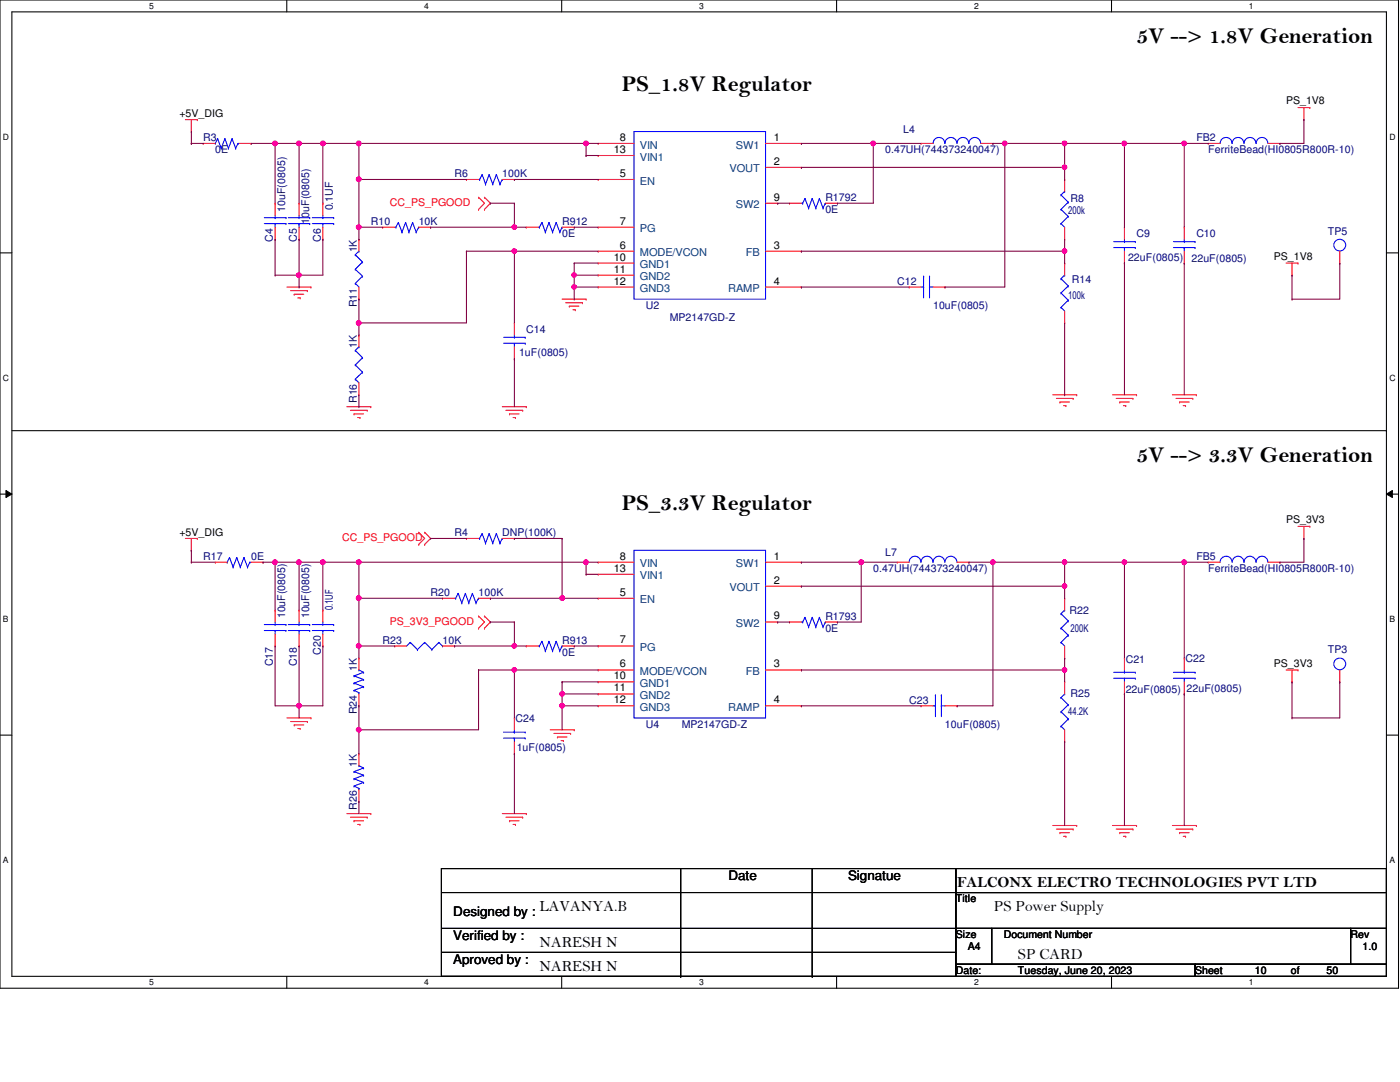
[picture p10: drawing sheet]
<svg xmlns="http://www.w3.org/2000/svg" width="279mm" height="216mm" viewBox="0 0 279 216" stroke-linecap="round" stroke-linejoin="round" font-family="sans-serif">
<path d="M0 0h279.1v197.2h-279.1zM2.4 2.4h274.3v192.4h-274.3z" fill="none" stroke="#000" stroke-width=".21"/>
<g fill="#fff">
<path d="M29.8 .3h.9v1.9h-.9z"/>
<path d="M29.8 195.1h.9v1.9h-.9z"/>
</g>
<path d="M57.2 0v2.4M57.2 194.8v2.4" fill="none" stroke="#000" stroke-width=".21"/>
<g fill="#fff">
<path d="M84.7 .3h.9v1.9h-.9z"/>
<path d="M84.7 195.1h.9v1.9h-.9z"/>
</g>
<path d="M112.1 0v2.4M112.1 194.8v2.4" fill="none" stroke="#000" stroke-width=".21"/>
<g fill="#fff">
<path d="M139.5 .3h1v1.9h-1z"/>
<path d="M139.5 195.1h1v1.9h-1z"/>
</g>
<path d="M167 0v2.4M167 194.8v2.4" fill="none" stroke="#000" stroke-width=".21"/>
<g fill="#fff">
<path d="M194.4 .3h.9v1.9h-.9z"/>
<path d="M194.4 195.1h.9v1.9h-.9z"/>
</g>
<path d="M221.8 0v2.4M221.8 194.8v2.4" fill="none" stroke="#000" stroke-width=".21"/>
<g fill="#fff">
<path d="M249.3 .3h.9v1.9h-.9z"/>
<path d="M249.3 195.1h.9v1.9h-.9z"/>
<path d="M.6 26.4h1.2v1.9h-1.2z"/>
<path d="M277.3 26.4h1.2v1.9h-1.2z"/>
<path d="M.6 74.5h1.2v1.9h-1.2z"/>
<path d="M277.3 74.5h1.2v1.9h-1.2z"/>
</g>
<path d="M0 50.5h2.4M276.7 50.5h2.4" fill="none" stroke="#000" stroke-width=".21"/>
<g fill="#fff">
<path d="M.6 122.6h1.1v1.9h-1.1z"/>
<path d="M277.3 122.6h1.1v1.9h-1.1z"/>
</g>
<path d="M0 98.6h2.4M276.7 98.6h2.4" fill="none" stroke="#000" stroke-width=".21"/>
<path d="M1.2 97.9l1.2 .7-1.2 .7zM276.7 98.6l1.2-.7v1.4z" fill="#000"/>
<path d="M1.2 97.9l1.2 .7-1.2 .7zM276.7 98.6l1.2-.7v1.4z" fill="none" stroke="#000" stroke-width=".2"/>
<g fill="#fff">
<path d="M.6 170.7h1.1v1.9h-1.1z"/>
<path d="M277.3 170.7h1.1v1.9h-1.1z"/>
</g>
<g fill="none" stroke="#000" stroke-width=".21">
<path d="M2.4 85.9h274.3M276.7 85.9h.1M0 146.7h2.4M276.7 146.7h2.4M88.1 173.3h102.7v21.5h-102.7zM88.1 178.1h102.7M135.8 173.3v21.5M162.1 173.3v21.5M190.8 173.3h85.9v4.8h-85.9zM190.8 178.1h85.9v7.2h-85.9zM190.8 178.1h.1M88.1 185.3h102.7"/>
<path d="M88.1 190h102.7M135.8 194.8h.1M162.1 194.8h.1M190.8 185.3h7.1v7.1h-7.1zM190.8 192.4h47.7v2.4h-47.7zM190.8 185.3h.1M190.8 190h.1M197.9 185.3h71.6v7.1h-71.6zM238.5 192.4h38.2v2.4h-38.2zM269.5 185.3h7.2v7.1h-7.2z"/>
</g>
<g fill="none" stroke="#f00" stroke-width=".21">
<path d="M37 23.9h2.4M38.2 26.2h.1M38.2 23.9v2.3M39.4 23.9h.1M40.6 28.6h.1M40.6 28.6h2.4M47.8 28.6h2.3M50.1 28.6h.1M93.1 35.8h.1M93.1 35.8h2.4M95.5 39.4h.1M95.5 39.4l1.2 1.2-1.2 1.2"/>
<path d="M96.7 39.4h.1M96.7 39.4l1.2 1.2-1.2 1.2M100.2 35.8h2.5M102.7 35.8h.1M119.4 28.6h.1M119.4 35.8h.1M119.4 31h.1M119.4 35.8h7.1M119.4 28.6h7.1M119.4 31h7.1M152.8 28.6h7.1M152.8 33.4h7.1"/>
<path d="M159.9 33.4h.1M159.9 28.6h.1M183.8 28.6h.1M183.8 28.6h2.4M195.7 28.6h2.5M198.2 28.6h.1M212.5 35.8h.1M212.5 35.8v2.4M241.1 28.6h.1M241.1 28.6h2.4M253.1 28.6h2.3M255.4 28.6h.1"/>
<path d="M259 21.5h2.4M260.2 23.9h.1M260.2 21.5v2.4M261.4 21.5h.1M54.9 40.6h.1M54.9 47.8h.1M54.9 40.6v2.4M54.9 45.3v2.5M57.3 57.3h4.8M58 58h3.3M58.7 58.7h.1M58.7 58.7h1.9"/>
<path d="M59.4 59.4h.5M59.7 40.6h.1M59.7 47.8h.1M59.7 40.6v2.4M59.7 45.3v2.5M59.9 59.4h.1M61.3 58h.1M62.1 57.3h.1M64.4 40.6h.1M64.4 47.8h.1M64.4 40.6v2.4M64.4 45.3v2.5"/>
<path d="M71.6 59.7h.1M71.6 47.8h.1M71.6 47.8v2.3M71.6 57.3v2.4M76.4 45.3h.1M76.4 45.3h2.4M83.6 45.3h2.3M85.9 45.3h.1M95.5 41.8h.1M96.7 41.8h.1M105 45.3h.1M105 45.3h2.4"/>
<path d="M112.2 59.7h4.8M112.2 45.3h2.4M114.6 45.3h.1M117 59.7h.1M119.4 45.3h.1M119.4 50.1h.1M119.4 52.5h.1M119.4 54.9h.1M119.4 57.3h.1M119.4 52.5h7.1M119.4 57.3h7.1M119.4 45.3h7.1"/>
<path d="M119.4 50.1h7.1M119.4 54.9h7.1M152.8 57.3h7.1M152.8 40.6h2.4M152.8 50.1h7.1M155.2 40.6h.1M157.6 40.6h.1M157.6 40.6h2.3M159.9 50.1h.1M159.9 57.3h.1M164.7 40.6h2.4M167.1 40.6h.1"/>
<path d="M181.4 57.3h.1M181.4 57.3h2.4M186.2 57.3h2.4M188.6 57.3h.1M212.5 47.8h.1M212.5 52.5h.1M212.5 45.3v2.5M212.5 52.5v2.4M224.4 45.3h.1M224.4 52.5h.1M224.4 45.3v2.5M224.4 50.1v2.4"/>
<path d="M236.3 45.3h.1M236.3 52.5h.1M236.3 45.3v2.5M236.3 50.1v2.4M256.7 52.5h2.3M257.9 54.9h.1M257.9 52.5v2.4M259 52.5h.1M267.4 52.5h.1M267.4 50.1v2.4M71.6 78.8h.1M71.6 66.8h.1"/>
<path d="M71.6 66.8v2.4M71.6 76.4v2.4M102.7 64.4h.1M102.7 71.6h.1M102.7 64.4v2.4M102.7 69.2v2.4M112.9 60.4h3.3M113.6 61.1h.1M113.6 61.1h1.9M114.3 61.8h.5M114.8 61.8h.1M116.2 60.4h.1"/>
<path d="M210.1 78.8h4.8M210.8 79.5h3.4M212.5 64.4h.1M212.5 62.1v2.3M214.2 79.5h.1M214.9 78.8h.1M222 78.8h4.8M222.8 79.5h3.3M226.1 79.5h.1M226.8 78.8h.1M234 78.8h4.8M234.7 79.5h3.3"/>
<path d="M238 79.5h.1M238.8 78.8h.1M69.2 81.2h4.8M69.9 81.9h3.4M70.7 82.6h.1M70.7 82.6h1.9M71.4 83.3h.4M71.8 83.3h.1M73.3 81.9h.1M74 81.2h.1M100.2 81.2h4.8M101 81.9h3.3"/>
<path d="M101.7 82.6h.1M101.7 82.6h1.9M102.4 83.3h.5M102.9 83.3h.1M104.3 81.9h.1M105 81.2h.1M211.5 80.2h.1M211.5 80.2h1.9M212.3 80.9h.4M212.7 80.9h.1M223.5 80.2h.1M223.5 80.2h1.9"/>
<path d="M224.2 80.9h.5M224.7 80.9h.1M235.4 80.2h.1M235.4 80.2h1.9M236.1 80.9h.5M236.6 80.9h.1M37 107.4h2.4M38.2 109.8h.1M38.2 107.4v2.4M39.4 107.4h.1M43 112.2h.1M43 112.2h2.3"/>
<path d="M50.1 112.2h2.4M52.5 112.2h.1M83.6 106.2h.1M83.6 108.6h.1M83.6 106.2l1.2 1.2-1.2 1.2M84.8 108.6h.1M84.8 106.2h.1M84.8 106.2l1.1 1.2-1.1 1.2M88.3 119.4h.1M88.3 119.4h2.4M93.1 107.4h.1M93.1 107.4h2.4"/>
<path d="M95.5 119.4h2.4M97.9 119.4h.1M100.2 107.4h2.5M102.7 107.4h.1M119.4 112.2h.1M119.4 119.4h.1M119.4 114.6h.1M119.4 112.2h7.1M119.4 119.4h7.1M119.4 114.6h7.1M152.8 112.2h7.1M152.8 117h7.1"/>
<path d="M159.9 117h.1M159.9 112.2h.1M179.1 112.2h.1M179.1 112.2h2.3M191 112.2h2.4M193.4 112.2h.1M212.5 119.4h.1M212.5 119.4v2.4M241.1 112.2h.1M241.1 112.2h2.4M253.1 112.2h2.3M255.4 112.2h.1"/>
<path d="M259 105h2.4M260.2 107.4h.1M260.2 105v2.4M261.4 105h.1M54.9 121.8h.1M54.9 128.9h.1M54.9 121.8v2.3M54.9 126.5v2.4M59.7 121.8h.1M59.7 128.9h.1M59.7 121.8v2.3M59.7 126.5v2.4"/>
<path d="M64.4 121.8h.1M64.4 128.9h.1M64.4 121.8v2.3M64.4 126.5v2.4M71.6 131.3h.1M71.6 131.3v2.4M71.6 138.5v2.3M78.8 128.9h.1M78.8 128.9h2.4M88.3 128.9h2.4M90.7 128.9h.1M95.5 122.9h.1"/>
<path d="M95.5 125.3h.1M95.5 122.9l1.2 1.2-1.2 1.2M96.7 125.3h.1M96.7 122.9h.1M96.7 122.9l1.2 1.2-1.2 1.2M105 128.9h.1M105 128.9h2.4M112.2 128.9h2.4M114.6 128.9h.1M119.4 128.9h.1M119.4 133.7h.1M119.4 136.1h.1"/>
<path d="M119.4 138.5h.1M119.4 133.7h7.1M119.4 128.9h7.1M119.4 136.1h7.1M119.4 138.5h7.1M152.8 133.7h7.1M152.8 124.1h2.4M155.2 124.1h.1M157.6 124.1h.1M157.6 124.1h2.3M159.9 133.7h.1M164.7 124.1h2.4"/>
<path d="M167.1 124.1h.1M212.5 136.1h.1M212.5 131.3h.1M212.5 128.9v2.4M212.5 136.1v2.4M224.4 131.3h.1M224.4 138.5h.1M224.4 131.3v2.4M224.4 136.1v2.4M236.3 131.3h.1M236.3 138.5h.1M236.3 131.3v2.4"/>
<path d="M236.3 136.1v2.4M256.7 133.7h2.3M257.9 136.1h.1M257.9 133.7v2.4M259 133.7h.1M267.4 136.1h.1M267.4 133.7v2.4M57.3 143.3h4.8M58 144h3.3M58.7 144.7h.1M58.7 144.7h1.9M59.4 145.4h.5"/>
<path d="M59.9 145.4h.1M61.3 144h.1M62.1 143.3h.1M71.6 140.8h.1M71.6 150.4h.1M71.6 159.9h.1M71.6 150.4v2.4M71.6 157.6v2.3M102.7 143.3h.1M102.7 150.4h.1M102.7 143.3v2.3M102.7 148v2.4"/>
<path d="M109.8 145.6h4.8M110.5 146.3h3.4M111.3 147.1h.1M111.3 147.1h1.9M112 147.8h.4M112.4 147.8h.1M113.9 146.3h.1M114.6 145.6h.1M119.4 140.8h.1M119.4 140.8h7.1M152.8 140.8h7.1M159.9 140.8h.1"/>
<path d="M183.8 140.8h.1M183.8 140.8h2.4M188.6 140.8h2.4M191 140.8h.1M212.5 148h.1M212.5 145.6v2.4M69.2 162.3h4.8M69.9 163.1h3.4M70.7 163.8h.1M70.7 163.8h1.9M71.4 164.5h.4M71.8 164.5h.1"/>
<path d="M73.3 163.1h.1M74 162.3h.1M100.2 162.3h4.8M101 163.1h3.3M101.7 163.8h.1M101.7 163.8h1.9M102.4 164.5h.5M102.9 164.5h.1M104.3 163.1h.1M105 162.3h.1M210.1 164.7h4.8M210.8 165.4h3.4"/>
<path d="M211.5 166.2h.1M211.5 166.2h1.9M212.3 166.9h.4M212.7 166.9h.1M214.2 165.4h.1M214.9 164.7h.1M222 164.7h4.8M222.8 165.4h3.3M223.5 166.2h.1M223.5 166.2h1.9M224.2 166.9h.5M224.7 166.9h.1"/>
<path d="M226.1 165.4h.1M226.8 164.7h.1M234 164.7h4.8M234.7 165.4h3.3M235.4 166.2h.1M235.4 166.2h1.9M236.1 166.9h.5M236.6 166.9h.1M238 165.4h.1M238.8 164.7h.1"/>
</g>
<g fill="none" stroke="#00f" stroke-width=".21">
<path d="M43 28.6h.1M43.4 27.7h.1M43.4 27.7l.8 1.9M43.4 27.7l-.4 .9M44.2 29.6h.1M44.9 27.7h.1M44.9 27.7l.7 1.9M44.9 27.7l-.7 1.9M45.6 29.6h.1M46.3 27.7h.1M46.3 27.7l.7 1.9M46.3 27.7l-.7 1.9"/>
<path d="M47 29.6h.1M47.5 28.6h.1M47.5 28.6l-.5 1M47.5 28.6h.3M95.5 35.8h.2M95.7 35.8h.1M96.2 34.8h.1M96.2 34.8l-.5 1M96.2 34.8l.7 1.9M96.9 36.7h.1M97.6 34.8h.1M97.6 34.8l-.7 1.9"/>
<path d="M97.6 34.8l.7 1.9M98.3 36.7h.1M99.1 34.8h.1M99.1 34.8l-.8 1.9M99.1 34.8l.7 1.9M99.8 36.7h.1M100.2 35.8h.1M100.2 35.8l-.4 .9M126.5 26.2h26.3v33.5h-26.3zM160.7 39.6h.1M160.7 39.6l-.5 1M160.7 39.6l.7 1.9"/>
<path d="M162.1 39.6h.1M162.1 39.6l-.7 1.9M162.1 39.6l.7 1.9M163.5 39.6h.1M163.5 39.6l-.7 1.9M163.5 39.6l.8 1.9M186.2 28.6a1.16 1.16 0 0 1 1.2-1.2 1.16 1.16 0 0 1 1.2 1.2M188.6 28.6a1.19 1.19 0 0 1 1.2-1.2 1.19 1.19 0 0 1 1.2 1.2 1.19 1.19 0 0 1 1.2-1.2 1.19 1.19 0 0 1 1.1 1.2M193.4 28.6a1.16 1.16 0 0 1 1.1-1.2 1.16 1.16 0 0 1 1.2 1.2M211.8 38.9h.1M211.8 38.9l1.4 1.4M212.5 38.2h.1"/>
<path d="M212.5 38.2l-.7 .7M243.5 28.6a1.19 1.19 0 0 1 1.2-1.2 1.19 1.19 0 0 1 1.2 1.2M245.9 28.6a1.16 1.16 0 0 1 1.2-1.2 1.16 1.16 0 0 1 1.1 1.2 1.21 1.21 0 0 1 1.2-1.2 1.21 1.21 0 0 1 1.3 1.2M250.7 28.6a1.16 1.16 0 0 1 1.2-1.2 1.16 1.16 0 0 1 1.1 1.2M52.7 44.6h4.4M52.7 43.4h4.4M54.9 43.4h.1M54.9 44.6h.1M54.9 43v.4M54.9 44.6v.7M57.1 44.6h.1M57.1 43.4h.1"/>
<path d="M57.5 44.6h4.3M57.5 43.4h4.3M59.7 43.4h.1M59.7 44.6h.1M59.7 43v.4M59.7 44.6v.7M61.8 44.6h.1M61.8 43.4h.1M62.3 44.6h4.3M62.3 43.4h4.3M64.4 43.4h.1M64.4 44.6h.1"/>
<path d="M64.4 43v.4M64.4 44.6v.7M66.6 44.6h.1M66.6 43.4h.1M70.9 56.6h.1M70.9 53.7h.1M70.9 50.8h.1M70.9 56.6l.7 .7M70.9 53.7l1.4 1.4M70.9 50.8l1.4 1.5M71.6 50.1h.1M71.6 50.1l-.7 .7"/>
<path d="M72.3 55.1h.1M72.3 52.3h.1M72.3 55.1l-1.4 1.5M72.3 52.3l-1.4 1.4M78.8 45.3h.2M79 45.3h.1M79.5 44.4h.1M79.5 44.4l-.5 .9M79.5 44.4l.7 1.9M80.2 46.3h.1M80.9 44.4h.1M80.9 44.4l-.7 1.9"/>
<path d="M80.9 44.4l.7 1.9M81.6 46.3h.1M82.3 44.4h.1M82.3 44.4l-.7 1.9M82.3 44.4l.8 1.9M83.1 46.3h.1M83.6 45.3h.1M83.6 45.3l-.5 1M107.4 45.3h.3M107.7 45.3h.1M108.2 44.4h.1M108.2 44.4l-.5 .9"/>
<path d="M108.2 44.4l.6 1.9M108.8 46.3h.1M109.6 44.4h.1M109.6 44.4l-.8 1.9M109.6 44.4l.7 1.9M110.3 46.3h.1M111 44.4h.1M111 44.4l-.7 1.9M111 44.4l.7 1.9M111.7 46.3h.1M112.2 45.3h.1M112.2 45.3l-.5 1"/>
<path d="M159.9 40.6h.3M160.2 40.6h.1M161.4 41.5h.1M162.8 41.5h.1M164.3 41.5h.1M164.7 40.6h.1M164.7 40.6l-.4 .9M183.8 57.3h.5M184.3 57.3h.1M184.3 55.1h.1M184.3 55.1v4.3M185.5 55.1h.1"/>
<path d="M185.5 57.3h.1M185.5 57.3h.7M185.5 55.1v4.3M211.8 44.6h.1M211.8 41.8h.1M211.8 58.5h.1M211.8 55.6h.1M211.8 44.6l.7 .7M211.8 41.8l1.4 1.4M211.8 58.5l1.4 1.4M211.8 55.6l1.4 1.5M212.5 54.9h.1"/>
<path d="M212.5 54.9l-.7 .7M213.2 43.2h.1M213.2 40.3h.1M213.2 59.9h.1M213.2 57.1h.1M213.2 43.2l-1.4 1.4M213.2 40.3l-1.4 1.5M213.2 59.9l-1.4 1.4M213.2 57.1l-1.4 1.4M222.2 49.4h4.4M222.2 48.2h4.4M224.4 48.2h.1"/>
<path d="M224.4 49.4h.1M224.4 47.8v.4M224.4 49.4v.7M226.6 49.4h.1M226.6 48.2h.1M234.2 49.4h4.3M234.2 48.2h4.3M236.3 48.2h.1M236.3 49.4h.1M236.3 47.8v.4M236.3 49.4v.7M238.5 49.4h.1"/>
<path d="M238.5 48.2h.1M70.9 75.6h.1M70.9 72.8h.1M70.9 69.9h.1M70.9 75.6l.7 .8M70.9 72.8l1.4 1.5M70.9 69.9l1.4 1.5M71.6 69.2h.1M71.6 69.2l-.7 .7M72.3 74.3h.1M72.3 71.4h.1M72.3 74.3l-1.4 1.3"/>
<path d="M72.3 71.4l-1.4 1.4M100.5 68.5h4.3M100.5 67.3h4.3M102.7 67.3h.1M102.7 68.5h.1M102.7 66.8v.5M102.7 68.5v.7M104.8 68.5h.1M104.8 67.3h.1M211.8 61.3h.1M211.8 61.3l.7 .8M45.3 112.2h.1"/>
<path d="M45.8 111.3h.1M45.8 111.3l.7 1.9M45.8 111.3l-.5 .9M46.5 113.2h.1M47.2 111.3h.1M47.2 111.3l.8 1.9M47.2 111.3l-.7 1.9M48 113.2h.1M48.7 111.3h.1M48.7 111.3l.7 1.9M48.7 111.3l-.7 1.9M49.4 113.2h.1"/>
<path d="M49.9 112.2h.1M49.9 112.2l-.5 1M49.9 112.2h.2M90.7 119.4h.2M90.9 119.4h.1M91.4 118.4h.1M91.4 118.4l-.5 1M91.4 118.4l.8 1.9M92.9 118.4h.1M92.9 118.4l-.7 1.9M92.9 118.4l.7 1.9M94.3 118.4h.1"/>
<path d="M94.3 118.4l-.7 1.9M94.3 118.4l.7 1.9M95.5 119.4h.1M95.5 107.4h.2M95.5 119.4l-.5 .9M95.7 107.4h.1M96.2 106.5h.1M96.2 106.5l-.5 .9M96.2 106.5l.7 1.9M96.9 108.4h.1M97.6 106.5h.1M97.6 106.5l-.7 1.9"/>
<path d="M97.6 106.5l.7 1.9M98.3 108.4h.1M99.1 106.5h.1M99.1 106.5l-.8 1.9M99.1 106.5l.7 1.9M99.8 108.4h.1M100.2 107.4h.1M100.2 107.4l-.4 1M126.5 109.8h26.3v33.5h-26.3zM181.4 112.2a1.16 1.16 0 0 1 1.2-1.2 1.16 1.16 0 0 1 1.2 1.2M183.8 112.2a1.19 1.19 0 0 1 1.2-1.2 1.19 1.19 0 0 1 1.2 1.2 1.19 1.19 0 0 1 1.2-1.2 1.19 1.19 0 0 1 1.2 1.2M188.6 112.2a1.19 1.19 0 0 1 1.2-1.2 1.19 1.19 0 0 1 1.2 1.2"/>
<path d="M243.5 112.2a1.19 1.19 0 0 1 1.2-1.2 1.19 1.19 0 0 1 1.2 1.2M245.9 112.2a1.16 1.16 0 0 1 1.2-1.2 1.16 1.16 0 0 1 1.1 1.2 1.21 1.21 0 0 1 1.2-1.2 1.21 1.21 0 0 1 1.3 1.2M250.7 112.2a1.16 1.16 0 0 1 1.2-1.2 1.16 1.16 0 0 1 1.1 1.2M52.7 125.8h4.4M52.7 124.6h4.4M54.9 124.6h.1M54.9 125.8h.1M54.9 124.1v.5M54.9 125.8v.7M57.1 125.8h.1M57.1 124.6h.1M57.5 125.8h4.3"/>
<path d="M57.5 124.6h4.3M59.7 124.6h.1M59.7 125.8h.1M59.7 124.1v.5M59.7 125.8v.7M61.8 125.8h.1M61.8 124.6h.1M62.3 125.8h4.3M62.3 124.6h4.3M64.4 124.6h.1M64.4 125.8h.1M64.4 124.1v.5"/>
<path d="M64.4 125.8v.7M66.6 125.8h.1M66.6 124.6h.1M70.7 137.8h.1M70.7 136.3h.1M70.7 134.9h.1M70.7 137.8l.9 .4M70.7 136.3l1.9 .7M70.7 134.9l1.9 .7M71.6 133.7h.1M71.6 138.2h.1M71.6 133.7l1 .5"/>
<path d="M71.6 138.2v.3M72.6 137h.1M72.6 135.6h.1M72.6 134.2h.1M72.6 137l-1.9 .8M72.6 135.6l-1.9 .7M72.6 134.2l-1.9 .7M81.9 128.2h.1M81.9 128.2l-.7 .7M81.9 128.2l1.4 1.4M83.3 129.6h.1M84.8 128.2h.1"/>
<path d="M84.8 128.2l-1.5 1.4M84.8 128.2l1.4 1.4M86.2 129.6h.1M87.6 128.2h.1M87.6 128.2l-1.4 1.4M87.6 128.2l.7 .7M88.3 128.9h.1M92.2 120.3h.1M93.6 120.3h.1M95 120.3h.1M107.4 128.9h.3M107.7 128.9h.1"/>
<path d="M108.2 128h.1M108.2 128l-.5 .9M108.2 128l.6 1.9M108.8 129.9h.1M109.6 128h.1M109.6 128l-.8 1.9M109.6 128l.7 1.9M110.3 129.9h.1M111 128h.1M111 128l-.7 1.9M111 128l.7 1.9M111.7 129.9h.1"/>
<path d="M112.2 128.9h.1M112.2 128.9l-.5 1M159.9 124.1h.3M160.2 124.1h.1M160.7 123.2h.1M160.7 123.2l-.5 .9M160.7 123.2l.7 1.9M161.4 125.1h.1M162.1 123.2h.1M162.1 123.2l-.7 1.9M162.1 123.2l.7 1.9M162.8 125.1h.1"/>
<path d="M163.5 123.2h.1M163.5 123.2l-.7 1.9M163.5 123.2l.8 1.9M164.3 125.1h.1M164.7 124.1h.1M164.7 124.1l-.4 1M186.7 138.7h.1M186.7 138.7v4.3M187.9 138.7h.1M187.9 138.7v4.3M211.8 139.2h.1M211.8 128.2h.1"/>
<path d="M211.8 125.3h.1M211.8 122.5h.1M211.8 139.2l1.4 1.4M211.8 128.2l.7 .7M211.8 125.3l1.4 1.4M211.8 122.5l1.4 1.4M212.5 138.5h.1M212.5 121.8h.1M212.5 138.5l-.7 .7M212.5 121.8l-.7 .7M213.2 126.7h.1M213.2 123.9h.1"/>
<path d="M213.2 126.7l-1.4 1.5M213.2 123.9l-1.4 1.4M222.2 135.3h4.4M222.2 134.2h4.4M224.4 134.2h.1M224.4 135.3h.1M224.4 133.7v.5M224.4 135.3v.8M226.6 135.3h.1M226.6 134.2h.1M234.2 135.3h4.3M234.2 134.2h4.3"/>
<path d="M236.3 134.2h.1M236.3 135.3h.1M236.3 133.7v.5M236.3 135.3v.8M238.5 135.3h.1M238.5 134.2h.1M70.7 156.8h.1M70.7 155.4h.1M70.7 154h.1M70.7 156.8l.9 .5M70.7 155.4l1.9 .7M70.7 154l1.9 .7"/>
<path d="M71.6 152.8h.1M71.6 157.3h.1M71.6 157.3v.3M71.6 152.8l1 .4M72.6 156.1h.1M72.6 154.7h.1M72.6 153.2h.1M72.6 156.1l-1.9 .7M72.6 154.7l-1.9 .7M72.6 153.2l-1.9 .8M100.5 147.3h4.3M100.5 146.1h4.3"/>
<path d="M102.7 146.1h.1M102.7 147.3h.1M102.7 145.6v.5M102.7 147.3v.7M104.8 147.3h.1M104.8 146.1h.1M186.2 140.8h.5M186.7 140.8h.1M187.9 140.8h.1M187.9 140.8h.7M211.8 144.9h.1M211.8 142h.1"/>
<path d="M211.8 144.9l.7 .7M211.8 142l1.4 1.5M213.2 143.5h.1M213.2 140.6h.1M213.2 143.5l-1.4 1.4M213.2 140.6l-1.4 1.4"/>
<circle cx="267.4" cy="48.9" r="1.18"/>
<circle cx="267.4" cy="132.5" r="1.18"/>
</g>
<g fill="none" stroke="#800040" stroke-width=".21">
<path d="M38.2 109.8h.1M38.2 109.8v2.4M54.9 112.2h.1M54.9 112.2h4.8M54.9 112.2v9.6M159.9 112.2h.1M159.9 112.2h12M193.4 112.2h.1M193.4 112.2h19.1M198.2 112.2h.1M236.3 112.2h.1M236.3 112.2h4.8"/>
<path d="M255.4 112.2h.1M260.2 107.4h.1M260.2 107.4v4.8h-4.8M257.9 136.1h.1M257.9 136.1v7.2M257.9 143.3h.1M257.9 143.3h9.5"/>
</g>
<circle cx="212.4" cy="112.2" r=".46" fill="#f0f"/>
<circle cx="212.4" cy="112.2" r=".46" fill="none" stroke="#f0f" stroke-width=".21"/>
<circle cx="198.1" cy="112.2" r=".46" fill="#f0f"/>
<circle cx="198.1" cy="112.2" r=".46" fill="none" stroke="#f0f" stroke-width=".21"/>
<path d="M224.4 112.2h.1M224.4 112.2h11.9M224.4 112.2v19.1" fill="none" stroke="#800040" stroke-width=".21"/>
<circle cx="224.4" cy="112.2" r=".46" fill="#f0f"/>
<circle cx="224.4" cy="112.2" r=".46" fill="none" stroke="#f0f" stroke-width=".21"/>
<path d="M236.3 112.2h.1M236.3 112.2v19.1" fill="none" stroke="#800040" stroke-width=".21"/>
<circle cx="236.3" cy="112.2" r=".46" fill="#f0f"/>
<circle cx="236.3" cy="112.2" r=".46" fill="none" stroke="#f0f" stroke-width=".21"/>
<path d="M54.9 128.9h.1M54.9 128.9v11.9M64.4 128.9h.1M64.4 128.9v11.9M212.5 131.3h.1M212.5 131.3v2.4M224.4 138.5h.1M224.4 138.5v26.2M236.3 138.5h.1M236.3 138.5v26.2M59.7 140.8h.1M59.7 140.8v2.5" fill="none" stroke="#800040" stroke-width=".21"/>
<circle cx="59.7" cy="140.8" r=".46" fill="#f0f"/>
<circle cx="59.7" cy="140.8" r=".46" fill="none" stroke="#f0f" stroke-width=".21"/>
<path d="M97.9 119.4h.1M97.9 119.4h14.3M117 112.2h.1M117 112.2h2.4M212.5 148h.1M212.5 148v16.7" fill="none" stroke="#800040" stroke-width=".21"/>
<circle cx="112.2" cy="119.3" r=".47" fill="#f0f"/>
<circle cx="112.2" cy="119.3" r=".47" fill="none" stroke="#f0f" stroke-width=".21"/>
<path d="M71.6 128.9h.1M71.6 128.9h7.2" fill="none" stroke="#800040" stroke-width=".21"/>
<circle cx="71.6" cy="128.9" r=".46" fill="#f0f"/>
<circle cx="71.6" cy="128.9" r=".46" fill="none" stroke="#f0f" stroke-width=".21"/>
<path d="M71.6 119.4h.1M71.6 119.4v9.5M71.6 119.4h16.7" fill="none" stroke="#800040" stroke-width=".21"/>
<circle cx="71.6" cy="119.3" r=".47" fill="#f0f"/>
<circle cx="71.6" cy="119.3" r=".47" fill="none" stroke="#f0f" stroke-width=".21"/>
<path d="M59.7 112.2h.1M59.7 112.2h11.9M64.4 112.2h.1M64.4 112.2v9.6M90.7 128.9h.1M90.7 128.9h12" fill="none" stroke="#800040" stroke-width=".21"/>
<circle cx="64.4" cy="112.2" r=".47" fill="#f0f"/>
<circle cx="64.4" cy="112.2" r=".47" fill="none" stroke="#f0f" stroke-width=".21"/>
<circle cx="59.6" cy="112.2" r=".47" fill="#f0f"/>
<circle cx="59.6" cy="112.2" r=".47" fill="none" stroke="#f0f" stroke-width=".21"/>
<path d="M59.7 112.2h.1M59.7 112.2v9.6M71.6 112.2h.1M71.6 112.2v7.2M71.6 112.2h45.4" fill="none" stroke="#800040" stroke-width=".21"/>
<circle cx="116.9" cy="112.2" r=".46" fill="#f0f"/>
<circle cx="116.9" cy="112.2" r=".46" fill="none" stroke="#f0f" stroke-width=".21"/>
<circle cx="71.6" cy="112.2" r=".47" fill="#f0f"/>
<circle cx="71.6" cy="112.2" r=".47" fill="none" stroke="#f0f" stroke-width=".21"/>
<path d="M159.9 117h.1M159.9 117h52.6M198.2 112.2h.1M198.2 112.2v28.6h-7.2M71.6 140.8h.1M71.6 159.9h.1M71.6 140.8v4.8M71.6 159.9v2.4M159.9 140.8h.1M159.9 140.8h23.9M191 140.8h.1" fill="none" stroke="#800040" stroke-width=".21"/>
<circle cx="212.4" cy="116.9" r=".45" fill="#f0f"/>
<circle cx="212.4" cy="116.9" r=".45" fill="none" stroke="#f0f" stroke-width=".21"/>
<path d="M159.9 133.7h.1M159.9 133.7h52.6" fill="none" stroke="#800040" stroke-width=".21"/>
<circle cx="212.4" cy="133.7" r=".45" fill="#f0f"/>
<circle cx="212.4" cy="133.7" r=".45" fill="none" stroke="#f0f" stroke-width=".21"/>
<path d="M112.2 136.1h.1M112.2 138.5h.1M112.2 136.1v4.7M112.2 136.1h7.2M112.2 138.5h7.2" fill="none" stroke="#800040" stroke-width=".21"/>
<circle cx="112.2" cy="138.4" r=".46" fill="#f0f"/>
<circle cx="112.2" cy="138.4" r=".46" fill="none" stroke="#f0f" stroke-width=".21"/>
<path d="M112.2 140.8h.1M112.2 140.8v4.8M112.2 140.8h7.2" fill="none" stroke="#800040" stroke-width=".21"/>
<circle cx="112.2" cy="140.8" r=".46" fill="#f0f"/>
<circle cx="112.2" cy="140.8" r=".46" fill="none" stroke="#f0f" stroke-width=".21"/>
<path d="M212.5 117h.1M212.5 117v2.4M59.7 128.9h.1M59.7 128.9v11.9M71.6 128.9h.1M71.6 128.9v2.4M95.5 133.7h.1M95.5 133.7h7.2M95.5 133.7v11.9h-23.9M59.7 140.8h.1M59.7 140.8h4.7M71.6 145.6h.1" fill="none" stroke="#800040" stroke-width=".21"/>
<circle cx="71.6" cy="145.6" r=".46" fill="#f0f"/>
<circle cx="71.6" cy="145.6" r=".46" fill="none" stroke="#f0f" stroke-width=".21"/>
<path d="M102.7 133.7h.1M102.7 133.7v9.6M102.7 133.7h16.7M71.6 145.6h.1M71.6 145.6v4.8" fill="none" stroke="#800040" stroke-width=".21"/>
<circle cx="102.6" cy="133.7" r=".45" fill="#f0f"/>
<circle cx="102.6" cy="133.7" r=".45" fill="none" stroke="#f0f" stroke-width=".21"/>
<g fill="none" stroke="#800040" stroke-width=".21">
<path d="M38.2 112.2h.1M38.2 112.2h4.8M117 114.6h.1M117 112.2h.1M117 114.6h2.4M117 112.2v2.4M212.5 112.2h.1M212.5 112.2h11.9M212.5 112.2v4.8M97.9 124.1h.1M97.9 124.1h4.8M102.7 124.1h.1"/>
<path d="M102.7 124.1v4.8M114.6 128.9h.1M114.6 128.9h4.8M212.5 133.7h.1M212.5 133.7v2.4"/>
</g>
<circle cx="102.6" cy="128.9" r=".45" fill="#f0f"/>
<circle cx="102.6" cy="128.9" r=".45" fill="none" stroke="#f0f" stroke-width=".21"/>
<path d="M52.5 112.2h.1M52.5 112.2h2.4M102.7 128.9h.1M102.7 128.9h2.3M267.4 136.1h.1M267.4 136.1v7.2" fill="none" stroke="#800040" stroke-width=".21"/>
<circle cx="54.9" cy="112.2" r=".46" fill="#f0f"/>
<circle cx="54.9" cy="112.2" r=".46" fill="none" stroke="#f0f" stroke-width=".21"/>
<path d="M38.2 28.6h.1M38.2 26.2v2.4M38.2 28.6h2.4M50.1 28.6h.1M50.1 28.6h4.8M260.2 23.9h.1M260.2 23.9v4.7M102.7 150.4h.1M102.7 150.4v11.9" fill="none" stroke="#800040" stroke-width=".21"/>
<circle cx="54.9" cy="28.6" r=".46" fill="#f0f"/>
<circle cx="54.9" cy="28.6" r=".46" fill="none" stroke="#f0f" stroke-width=".21"/>
<path d="M54.9 28.6h.1M54.9 28.6v12M54.9 28.6h9.5M59.7 28.6h.1M59.7 28.6v12" fill="none" stroke="#800040" stroke-width=".21"/>
<circle cx="64.4" cy="28.6" r=".47" fill="#f0f"/>
<circle cx="64.4" cy="28.6" r=".47" fill="none" stroke="#f0f" stroke-width=".21"/>
<circle cx="59.6" cy="28.6" r=".47" fill="#f0f"/>
<circle cx="59.6" cy="28.6" r=".47" fill="none" stroke="#f0f" stroke-width=".21"/>
<path d="M64.4 28.6h.1M64.4 28.6h52.6M64.4 28.6v12M71.6 28.6h.1M71.6 28.6v7.2" fill="none" stroke="#800040" stroke-width=".21"/>
<circle cx="116.9" cy="28.6" r=".46" fill="#f0f"/>
<circle cx="116.9" cy="28.6" r=".46" fill="none" stroke="#f0f" stroke-width=".21"/>
<circle cx="71.6" cy="28.6" r=".47" fill="#f0f"/>
<circle cx="71.6" cy="28.6" r=".47" fill="none" stroke="#f0f" stroke-width=".21"/>
<path d="M117 31h.1M117 28.6h.1M117 28.6v2.4M117 28.6h2.4M159.9 28.6h.1M159.9 28.6h14.4M198.2 28.6h.1M198.2 28.6h14.3M200.5 28.6h.1" fill="none" stroke="#800040" stroke-width=".21"/>
<circle cx="212.4" cy="28.6" r=".46" fill="#f0f"/>
<circle cx="212.4" cy="28.6" r=".46" fill="none" stroke="#f0f" stroke-width=".21"/>
<circle cx="200.5" cy="28.6" r=".46" fill="#f0f"/>
<circle cx="200.5" cy="28.6" r=".46" fill="none" stroke="#f0f" stroke-width=".21"/>
<path d="M200.5 28.6h.1M200.5 28.6v28.7M212.5 28.6h.1M212.5 28.6v4.8M212.5 28.6h11.9M224.4 28.6h.1M224.4 28.6v16.7" fill="none" stroke="#800040" stroke-width=".21"/>
<circle cx="224.4" cy="28.6" r=".46" fill="#f0f"/>
<circle cx="224.4" cy="28.6" r=".46" fill="none" stroke="#f0f" stroke-width=".21"/>
<path d="M224.4 28.6h.1M224.4 28.6h16.7M236.3 28.6h.1" fill="none" stroke="#800040" stroke-width=".21"/>
<circle cx="236.3" cy="28.6" r=".46" fill="#f0f"/>
<circle cx="236.3" cy="28.6" r=".46" fill="none" stroke="#f0f" stroke-width=".21"/>
<path d="M117 31h.1M117 31h2.4M159.9 33.4h.1M159.9 33.4h52.6M236.3 28.6h.1M236.3 28.6v16.7M255.4 28.6h.1M255.4 28.6h4.8" fill="none" stroke="#800040" stroke-width=".21"/>
<circle cx="212.4" cy="33.4" r=".45" fill="#f0f"/>
<circle cx="212.4" cy="33.4" r=".45" fill="none" stroke="#f0f" stroke-width=".21"/>
<path d="M71.6 35.8h.1M71.6 35.8h21.5M212.5 35.8h.1M212.5 33.4v2.4" fill="none" stroke="#800040" stroke-width=".21"/>
<circle cx="71.6" cy="35.8" r=".47" fill="#f0f"/>
<circle cx="71.6" cy="35.8" r=".47" fill="none" stroke="#f0f" stroke-width=".21"/>
<path d="M71.6 35.8h.1M71.6 35.8v12M102.7 35.8h.1M102.7 35.8h16.7M71.6 47.8h.1M71.6 45.3h.1M71.6 45.3h4.8M97.9 40.6h.1M97.9 40.6h4.8M102.7 40.6h.1M102.7 40.6v4.7" fill="none" stroke="#800040" stroke-width=".21"/>
<circle cx="71.6" cy="45.3" r=".46" fill="#f0f"/>
<circle cx="71.6" cy="45.3" r=".46" fill="none" stroke="#f0f" stroke-width=".21"/>
<path d="M85.9 45.3h.1M85.9 45.3h19.1M102.7 45.3h.1" fill="none" stroke="#800040" stroke-width=".21"/>
<circle cx="102.6" cy="45.3" r=".45" fill="#f0f"/>
<circle cx="102.6" cy="45.3" r=".45" fill="none" stroke="#f0f" stroke-width=".21"/>
<g fill="none" stroke="#800040" stroke-width=".21">
<path d="M93.1 50.1h.1M93.1 50.1h9.6M93.1 50.1v14.3M102.7 50.1h.1M102.7 50.1v14.3M114.6 45.3h.1M114.6 45.3h4.8M212.5 50.1h.1M212.5 47.8v2.3M224.4 52.5h.1M224.4 52.5v26.3M236.3 52.5h.1"/>
<path d="M236.3 52.5v26.3"/>
</g>
<circle cx="102.6" cy="50.1" r=".45" fill="#f0f"/>
<circle cx="102.6" cy="50.1" r=".45" fill="none" stroke="#f0f" stroke-width=".21"/>
<path d="M102.7 50.1h.1M102.7 50.1h16.7M159.9 50.1h.1M159.9 50.1h52.6" fill="none" stroke="#800040" stroke-width=".21"/>
<circle cx="212.4" cy="50.1" r=".45" fill="#f0f"/>
<circle cx="212.4" cy="50.1" r=".45" fill="none" stroke="#f0f" stroke-width=".21"/>
<path d="M54.9 47.8h.1M54.9 47.8v7.1M59.7 47.8h.1M59.7 47.8v7.1M212.5 52.5h.1M212.5 50.1v2.4" fill="none" stroke="#800040" stroke-width=".21"/>
<circle cx="59.7" cy="54.9" r=".46" fill="#f0f"/>
<circle cx="59.7" cy="54.9" r=".46" fill="none" stroke="#f0f" stroke-width=".21"/>
<path d="M64.4 47.8h.1M64.4 47.8v7.1M114.6 54.9h.1M114.6 52.5h.1M114.6 57.3h.1M114.6 52.5v4.8M114.6 52.5h4.8M267.4 52.5h.1M267.4 52.5v7.2" fill="none" stroke="#800040" stroke-width=".21"/>
<circle cx="114.6" cy="54.9" r=".45" fill="#f0f"/>
<circle cx="114.6" cy="54.9" r=".45" fill="none" stroke="#f0f" stroke-width=".21"/>
<path d="M114.6 54.9h.1M114.6 57.3h.1M114.6 54.9h4.8M114.6 57.3h4.8M257.9 54.9h.1M257.9 54.9v4.8" fill="none" stroke="#800040" stroke-width=".21"/>
<circle cx="114.6" cy="57.3" r=".45" fill="#f0f"/>
<circle cx="114.6" cy="57.3" r=".45" fill="none" stroke="#f0f" stroke-width=".21"/>
<g fill="none" stroke="#800040" stroke-width=".21">
<path d="M54.9 54.9h.1M54.9 54.9h9.5M59.7 57.3h.1M59.7 54.9h.1M59.7 54.9v2.4M71.6 59.7h.1M71.6 59.7v4.7M114.6 59.7h.1M114.6 57.3v2.4M159.9 57.3h.1M159.9 57.3h21.5M188.6 57.3h.1"/>
<path d="M188.6 57.3h11.9M257.9 59.7h.1M257.9 59.7h9.5M71.6 64.4h.1M71.6 64.4h21.5"/>
</g>
<circle cx="71.6" cy="64.4" r=".47" fill="#f0f"/>
<circle cx="71.6" cy="64.4" r=".47" fill="none" stroke="#f0f" stroke-width=".21"/>
<g fill="none" stroke="#800040" stroke-width=".21">
<path d="M174.3 28.6h.1M174.3 28.6v12h-7.2M174.3 28.6h9.5M167.1 40.6h.1M71.6 66.8h.1M71.6 64.4v2.4M71.6 78.8v2.4M102.7 71.6h.1M102.7 71.6v9.6M212.5 78.8h.1M212.5 64.4v14.4M71.6 81.2h.1"/>
<path d="M85.9 107.4h.1M85.9 107.4h7.2M102.7 107.4h.1M102.7 107.4h9.5M112.2 107.4h.1M112.2 119.4h.1M112.2 107.4v12M112.2 119.4h7.2"/>
</g>
<circle cx="174.2" cy="28.6" r=".46" fill="#f0f"/>
<circle cx="174.2" cy="28.6" r=".46" fill="none" stroke="#f0f" stroke-width=".21"/>
<path d="M171.9 112.2h.1M171.9 112.2v11.9h-4.8M171.9 112.2h7.2M155.2 124.1h.1M155.2 124.1h2.4M167.1 124.1h.1" fill="none" stroke="#800040" stroke-width=".21"/>
<circle cx="171.9" cy="112.2" r=".47" fill="#f0f"/>
<circle cx="171.9" cy="112.2" r=".47" fill="none" stroke="#f0f" stroke-width=".21"/>
<path d="M155.2 40.6h.1M155.2 40.6h2.4M54.9 140.8h4.8M59.7 140.8h.1" fill="none" stroke="#800040" stroke-width=".21"/>
<circle cx="212.4" cy="112.2" r=".46" fill="#f0f"/>
<circle cx="212.4" cy="112.2" r=".46" fill="none" stroke="#f0f" stroke-width=".21"/>
<circle cx="198.1" cy="112.2" r=".46" fill="#f0f"/>
<circle cx="198.1" cy="112.2" r=".46" fill="none" stroke="#f0f" stroke-width=".21"/>
<circle cx="224.4" cy="112.2" r=".46" fill="#f0f"/>
<circle cx="224.4" cy="112.2" r=".46" fill="none" stroke="#f0f" stroke-width=".21"/>
<circle cx="236.3" cy="112.2" r=".46" fill="#f0f"/>
<circle cx="236.3" cy="112.2" r=".46" fill="none" stroke="#f0f" stroke-width=".21"/>
<circle cx="59.7" cy="140.8" r=".46" fill="#f0f"/>
<circle cx="59.7" cy="140.8" r=".46" fill="none" stroke="#f0f" stroke-width=".21"/>
<circle cx="112.2" cy="119.3" r=".47" fill="#f0f"/>
<circle cx="112.2" cy="119.3" r=".47" fill="none" stroke="#f0f" stroke-width=".21"/>
<circle cx="71.6" cy="128.9" r=".46" fill="#f0f"/>
<circle cx="71.6" cy="128.9" r=".46" fill="none" stroke="#f0f" stroke-width=".21"/>
<circle cx="71.6" cy="119.3" r=".47" fill="#f0f"/>
<circle cx="71.6" cy="119.3" r=".47" fill="none" stroke="#f0f" stroke-width=".21"/>
<circle cx="64.4" cy="112.2" r=".47" fill="#f0f"/>
<circle cx="64.4" cy="112.2" r=".47" fill="none" stroke="#f0f" stroke-width=".21"/>
<circle cx="59.6" cy="112.2" r=".47" fill="#f0f"/>
<circle cx="59.6" cy="112.2" r=".47" fill="none" stroke="#f0f" stroke-width=".21"/>
<circle cx="116.9" cy="112.2" r=".46" fill="#f0f"/>
<circle cx="116.9" cy="112.2" r=".46" fill="none" stroke="#f0f" stroke-width=".21"/>
<circle cx="71.6" cy="112.2" r=".47" fill="#f0f"/>
<circle cx="71.6" cy="112.2" r=".47" fill="none" stroke="#f0f" stroke-width=".21"/>
<circle cx="212.4" cy="116.9" r=".45" fill="#f0f"/>
<circle cx="212.4" cy="116.9" r=".45" fill="none" stroke="#f0f" stroke-width=".21"/>
<circle cx="212.4" cy="133.7" r=".45" fill="#f0f"/>
<circle cx="212.4" cy="133.7" r=".45" fill="none" stroke="#f0f" stroke-width=".21"/>
<circle cx="112.2" cy="138.4" r=".46" fill="#f0f"/>
<circle cx="112.2" cy="138.4" r=".46" fill="none" stroke="#f0f" stroke-width=".21"/>
<circle cx="112.2" cy="140.8" r=".46" fill="#f0f"/>
<circle cx="112.2" cy="140.8" r=".46" fill="none" stroke="#f0f" stroke-width=".21"/>
<circle cx="71.6" cy="145.6" r=".46" fill="#f0f"/>
<circle cx="71.6" cy="145.6" r=".46" fill="none" stroke="#f0f" stroke-width=".21"/>
<circle cx="102.6" cy="133.7" r=".45" fill="#f0f"/>
<circle cx="102.6" cy="133.7" r=".45" fill="none" stroke="#f0f" stroke-width=".21"/>
<circle cx="102.6" cy="128.9" r=".45" fill="#f0f"/>
<circle cx="102.6" cy="128.9" r=".45" fill="none" stroke="#f0f" stroke-width=".21"/>
<circle cx="54.9" cy="112.2" r=".46" fill="#f0f"/>
<circle cx="54.9" cy="112.2" r=".46" fill="none" stroke="#f0f" stroke-width=".21"/>
<circle cx="54.9" cy="28.6" r=".46" fill="#f0f"/>
<circle cx="54.9" cy="28.6" r=".46" fill="none" stroke="#f0f" stroke-width=".21"/>
<circle cx="64.4" cy="28.6" r=".47" fill="#f0f"/>
<circle cx="64.4" cy="28.6" r=".47" fill="none" stroke="#f0f" stroke-width=".21"/>
<circle cx="59.6" cy="28.6" r=".47" fill="#f0f"/>
<circle cx="59.6" cy="28.6" r=".47" fill="none" stroke="#f0f" stroke-width=".21"/>
<circle cx="116.9" cy="28.6" r=".46" fill="#f0f"/>
<circle cx="116.9" cy="28.6" r=".46" fill="none" stroke="#f0f" stroke-width=".21"/>
<circle cx="71.6" cy="28.6" r=".47" fill="#f0f"/>
<circle cx="71.6" cy="28.6" r=".47" fill="none" stroke="#f0f" stroke-width=".21"/>
<circle cx="212.4" cy="28.6" r=".46" fill="#f0f"/>
<circle cx="212.4" cy="28.6" r=".46" fill="none" stroke="#f0f" stroke-width=".21"/>
<circle cx="200.5" cy="28.6" r=".46" fill="#f0f"/>
<circle cx="200.5" cy="28.6" r=".46" fill="none" stroke="#f0f" stroke-width=".21"/>
<circle cx="224.4" cy="28.6" r=".46" fill="#f0f"/>
<circle cx="224.4" cy="28.6" r=".46" fill="none" stroke="#f0f" stroke-width=".21"/>
<circle cx="236.3" cy="28.6" r=".46" fill="#f0f"/>
<circle cx="236.3" cy="28.6" r=".46" fill="none" stroke="#f0f" stroke-width=".21"/>
<circle cx="212.4" cy="33.4" r=".45" fill="#f0f"/>
<circle cx="212.4" cy="33.4" r=".45" fill="none" stroke="#f0f" stroke-width=".21"/>
<circle cx="71.6" cy="35.8" r=".47" fill="#f0f"/>
<circle cx="71.6" cy="35.8" r=".47" fill="none" stroke="#f0f" stroke-width=".21"/>
<circle cx="71.6" cy="45.3" r=".46" fill="#f0f"/>
<circle cx="71.6" cy="45.3" r=".46" fill="none" stroke="#f0f" stroke-width=".21"/>
<circle cx="102.6" cy="45.3" r=".45" fill="#f0f"/>
<circle cx="102.6" cy="45.3" r=".45" fill="none" stroke="#f0f" stroke-width=".21"/>
<circle cx="102.6" cy="50.1" r=".45" fill="#f0f"/>
<circle cx="102.6" cy="50.1" r=".45" fill="none" stroke="#f0f" stroke-width=".21"/>
<circle cx="212.4" cy="50.1" r=".45" fill="#f0f"/>
<circle cx="212.4" cy="50.1" r=".45" fill="none" stroke="#f0f" stroke-width=".21"/>
<circle cx="59.7" cy="54.9" r=".46" fill="#f0f"/>
<circle cx="59.7" cy="54.9" r=".46" fill="none" stroke="#f0f" stroke-width=".21"/>
<circle cx="114.6" cy="54.9" r=".45" fill="#f0f"/>
<circle cx="114.6" cy="54.9" r=".45" fill="none" stroke="#f0f" stroke-width=".21"/>
<circle cx="114.6" cy="57.3" r=".45" fill="#f0f"/>
<circle cx="114.6" cy="57.3" r=".45" fill="none" stroke="#f0f" stroke-width=".21"/>
<circle cx="71.6" cy="64.4" r=".47" fill="#f0f"/>
<circle cx="71.6" cy="64.4" r=".47" fill="none" stroke="#f0f" stroke-width=".21"/>
<circle cx="174.2" cy="28.6" r=".46" fill="#f0f"/>
<circle cx="174.2" cy="28.6" r=".46" fill="none" stroke="#f0f" stroke-width=".21"/>
<circle cx="171.9" cy="112.2" r=".47" fill="#f0f"/>
<circle cx="171.9" cy="112.2" r=".47" fill="none" stroke="#f0f" stroke-width=".21"/>
<g font-size="4.5">
<text x="226.8" y="8.6">5V --&gt; 1.8V Generation</text>
<text x="124.1" y="18.2">PS_1.8V Regulator</text>
<text x="226.8" y="92.2">5V --&gt; 3.3V Generation</text>
<text x="124.1" y="101.8">PS_3.3V Regulator</text>
</g>
<g font-size="3.1">
<text x="191" y="177">FALCONX ELECTRO TECHNOLOGIES PVT LTD</text>
<text x="107.7" y="181.7">LAVANYA.B</text>
<text x="198.4" y="181.7">PS Power Supply</text>
<text x="107.7" y="188.9">NARESH N</text>
<text x="203.2" y="191.3">SP CARD</text>
<text x="107.7" y="193.7">NARESH N</text>
</g>
<g font-size="2.6">
<text x="145.4" y="175.7">Date</text>
<text x="169.2" y="175.7">Signatue</text>
<text x="90.5" y="182.8">Designed by :</text>
<text x="90.5" y="187.6">Verified by :</text>
<text x="90.5" y="192.4">Aproved by :</text>
</g>
<g font-size="2.2">
<text x="123.7" y="28.1">8</text>
<text x="154.4" y="28.1">1</text>
<text x="122.5" y="30.5">13</text>
<text x="123.7" y="35.3">5</text>
<text x="154.4" y="32.9">2</text>
<text x="154.4" y="40">9</text>
<text x="123.7" y="44.8">7</text>
<text x="122.5" y="52">10</text>
<text x="123.7" y="49.6">6</text>
<text x="154.4" y="49.6">3</text>
<text x="122.5" y="54.4">11</text>
<text x="122.5" y="56.8">12</text>
<text x="154.4" y="56.8">4</text>
<text x="123.7" y="111.7">8</text>
<text x="154.4" y="111.7">1</text>
<text x="122.5" y="114.1">13</text>
<text x="123.7" y="118.9">5</text>
<text x="154.4" y="116.5">2</text>
<text x="154.4" y="123.6">9</text>
<text x="123.7" y="128.4">7</text>
<text x="122.5" y="135.6">10</text>
<text x="122.5" y="138">11</text>
<text x="123.7" y="133.2">6</text>
<text x="154.4" y="133.2">3</text>
<text x="122.5" y="140.3">12</text>
<text x="154.4" y="140.3">4</text>
</g>
<g font-size="2.2" fill="#004080">
<text x="127.7" y="29.6">VIN</text>
<text x="146.9" y="29.6">SW1</text>
<text x="127.7" y="32">VIN1</text>
<text x="145.6" y="34.4">VOUT</text>
<text x="127.7" y="36.8">EN</text>
<text x="146.9" y="41.6">SW2</text>
<text x="127.7" y="46.4">PG</text>
<text x="127.7" y="51.1">MODE/VCON</text>
<text x="127.7" y="53.5">GND1</text>
<text x="148.8" y="51.1">FB</text>
<text x="127.7" y="55.9">GND2</text>
<text x="127.7" y="58.3">GND3</text>
<text x="145.3" y="58.3">RAMP</text>
<text x="127.7" y="113.2">VIN</text>
<text x="146.9" y="113.2">SW1</text>
<text x="127.7" y="115.6">VIN1</text>
<text x="145.6" y="118">VOUT</text>
<text x="127.7" y="120.4">EN</text>
<text x="146.9" y="125.1">SW2</text>
<text x="127.7" y="129.9">PG</text>
<text x="127.7" y="134.7">MODE/VCON</text>
<text x="127.7" y="137.1">GND1</text>
<text x="148.8" y="134.7">FB</text>
<text x="127.7" y="139.5">GND2</text>
<text x="127.7" y="141.9">GND3</text>
<text x="145.3" y="141.9">RAMP</text>
</g>
<g font-size="2.1">
<text x="35.8" y="23.4">+5V_DIG</text>
<text x="256.7" y="20.8">PS_1V8</text>
<text x="254.3" y="51.8">PS_1V8</text>
<text x="35.8" y="107">+5V_DIG</text>
<text x="256.7" y="104.4">PS_3V3</text>
<text x="254.3" y="133">PS_3V3</text>
<text x="190.8" y="180">Title</text>
<text x="190.8" y="187.2">Size</text>
<text x="193.1" y="189.6">A4</text>
<text x="200.3" y="187.2">Document Number</text>
<text x="269.5" y="187.2">Rev</text>
<text x="271.9" y="189.6">1.0</text>
<text x="190.8" y="194.4">Date:</text>
<text x="203.2" y="194.4">Tuesday, June 20, 2023</text>
<text x="238.5" y="194.4">Sheet</text>
<text x="250.4" y="194.4">10</text>
<text x="257.6" y="194.4">of</text>
<text x="264.8" y="194.4">50</text>
</g>
<g font-size="2.1" fill="#000080">
<text x="40.6" y="28.2">R3</text>
<text x="180.3" y="26.5">L4</text>
<text x="238.8" y="28.2">FB2</text>
<text x="43" y="30.6">0E</text>
<text x="90.7" y="35.3">R6</text>
<text x="100.2" y="35.3">100K</text>
<text x="176.7" y="30.6">0.47UH(744373240047)</text>
<text x="241.1" y="30.6">FerriteBead(HI0805R800R-10)</text>
<text x="66.4" y="42" transform="rotate(-90 66.4 42)">0.1UF</text>
<text x="164.7" y="40.1">R1792</text>
<text x="213.7" y="40.4">R8</text>
<text x="56.9" y="42.2" transform="rotate(-90 56.9 42.2)">10uF(0805)</text>
<text x="61.7" y="44.6" transform="rotate(-90 61.7 44.6)">10uF(0805)</text>
<text x="74" y="44.9">R10</text>
<text x="83.6" y="44.9">10K</text>
<text x="112.2" y="44.9">R912</text>
<text x="112.2" y="47.3">0E</text>
<text x="164.7" y="42.5">0E</text>
<text x="213.2" y="42.8">200k</text>
<text x="226.8" y="47.3">C9</text>
<text x="238.8" y="47.3">C10</text>
<text x="265" y="46.8">TP5</text>
<text x="54.5" y="48.2" transform="rotate(-90 54.5 48.2)">C4</text>
<text x="59.3" y="48.2" transform="rotate(-90 59.3 48.2)">C5</text>
<text x="64.1" y="48.2" transform="rotate(-90 64.1 48.2)">C6</text>
<text x="71.2" y="50.4" transform="rotate(-90 71.2 50.4)">1K</text>
<text x="225.1" y="52.1">22uF(0805)</text>
<text x="237.8" y="52.3">22uF(0805)</text>
<text x="179.1" y="56.9">C12</text>
<text x="213.2" y="59.7">100k</text>
<text x="213.9" y="56.4">R14</text>
<text x="71.2" y="61.3" transform="rotate(-90 71.2 61.3)">R11</text>
<text x="128.9" y="61.6">U2</text>
<text x="133.7" y="64">MP2147GD-Z</text>
<text x="186.2" y="61.6">10uF(0805)</text>
<text x="71.2" y="69.5" transform="rotate(-90 71.2 69.5)">1K</text>
<text x="103.6" y="71">1uF(0805)</text>
<text x="105" y="66.4">C14</text>
<text x="71.2" y="80.4" transform="rotate(-90 71.2 80.4)">R16</text>
<text x="90.7" y="107">R4</text>
<text x="100.2" y="107">DNP(100K)</text>
<text x="40.6" y="111.8">R17</text>
<text x="50.1" y="111.8">0E</text>
<text x="176.7" y="111">L7</text>
<text x="238.8" y="111.8">FB5</text>
<text x="85.9" y="118.9">R20</text>
<text x="95.5" y="118.9">100K</text>
<text x="174.3" y="114.1">0.47UH(744373240047)</text>
<text x="241.1" y="114.1">FerriteBead(HI0805R800R-10)</text>
<text x="56.9" y="123.4" transform="rotate(-90 56.9 123.4)">10uF(0805)</text>
<text x="61.7" y="123.4" transform="rotate(-90 61.7 123.4)">10uF(0805)</text>
<text x="66.4" y="121.8" transform="rotate(-90 66.4 121.8)">0.1UF</text>
<text x="164.7" y="123.7">R1793</text>
<text x="213.4" y="122.5">R22</text>
<text x="64.1" y="130.6" transform="rotate(-90 64.1 130.6)">C20</text>
<text x="76.4" y="128.5">R23</text>
<text x="88.3" y="128.5">10K</text>
<text x="112.2" y="128.5">R913</text>
<text x="112.2" y="130.9">0E</text>
<text x="164.7" y="126.1">0E</text>
<text x="213.7" y="126.1">200K</text>
<text x="265" y="130.4">TP3</text>
<text x="54.5" y="133" transform="rotate(-90 54.5 133)">C17</text>
<text x="59.3" y="133" transform="rotate(-90 59.3 133)">C18</text>
<text x="71.2" y="133.9" transform="rotate(-90 71.2 133.9)">1K</text>
<text x="224.7" y="132.3">C21</text>
<text x="236.6" y="132">C22</text>
<text x="71.2" y="142.5" transform="rotate(-90 71.2 142.5)">R24</text>
<text x="102.9" y="144">C24</text>
<text x="181.4" y="140.4">C23</text>
<text x="213.2" y="142.6">44.2K</text>
<text x="213.7" y="139">R25</text>
<text x="224.7" y="138.3">22uF(0805)</text>
<text x="236.8" y="138">22uF(0805)</text>
<text x="103.1" y="149.9">1uF(0805)</text>
<text x="128.9" y="145.2">U4</text>
<text x="136.1" y="145.2">MP2147GD-Z</text>
<text x="188.6" y="145.2">10uF(0805)</text>
<text x="71.2" y="153" transform="rotate(-90 71.2 153)">1K</text>
<text x="71.2" y="161.6" transform="rotate(-90 71.2 161.6)">R26</text>
</g>
<g font-size="2.1" fill="#f00">
<text x="77.8" y="41.1">CC_PS_PGOOD</text>
<text x="68.3" y="107.9">CC_PS_PGOOD</text>
<text x="77.8" y="124.7">PS_3V3_PGOOD</text>
</g>
<g font-size="1.7">
<text x="29.8" y="1.8">5</text>
<text x="84.7" y="1.8">4</text>
<text x="139.5" y="1.8">3</text>
<text x="194.4" y="1.8">2</text>
<text x="249.3" y="1.8">1</text>
<text x=".6" y="27.9">D</text>
<text x="277.3" y="27.9">D</text>
<text x=".6" y="76">C</text>
<text x="277.3" y="76">C</text>
<text x=".6" y="124.2">B</text>
<text x="277.3" y="124.2">B</text>
<text x=".6" y="172.3">A</text>
<text x="277.3" y="172.3">A</text>
<text x="29.8" y="196.6">5</text>
<text x="84.7" y="196.6">4</text>
<text x="139.5" y="196.6">3</text>
<text x="194.4" y="196.6">2</text>
<text x="249.3" y="196.6">1</text>
</g>
</svg>
